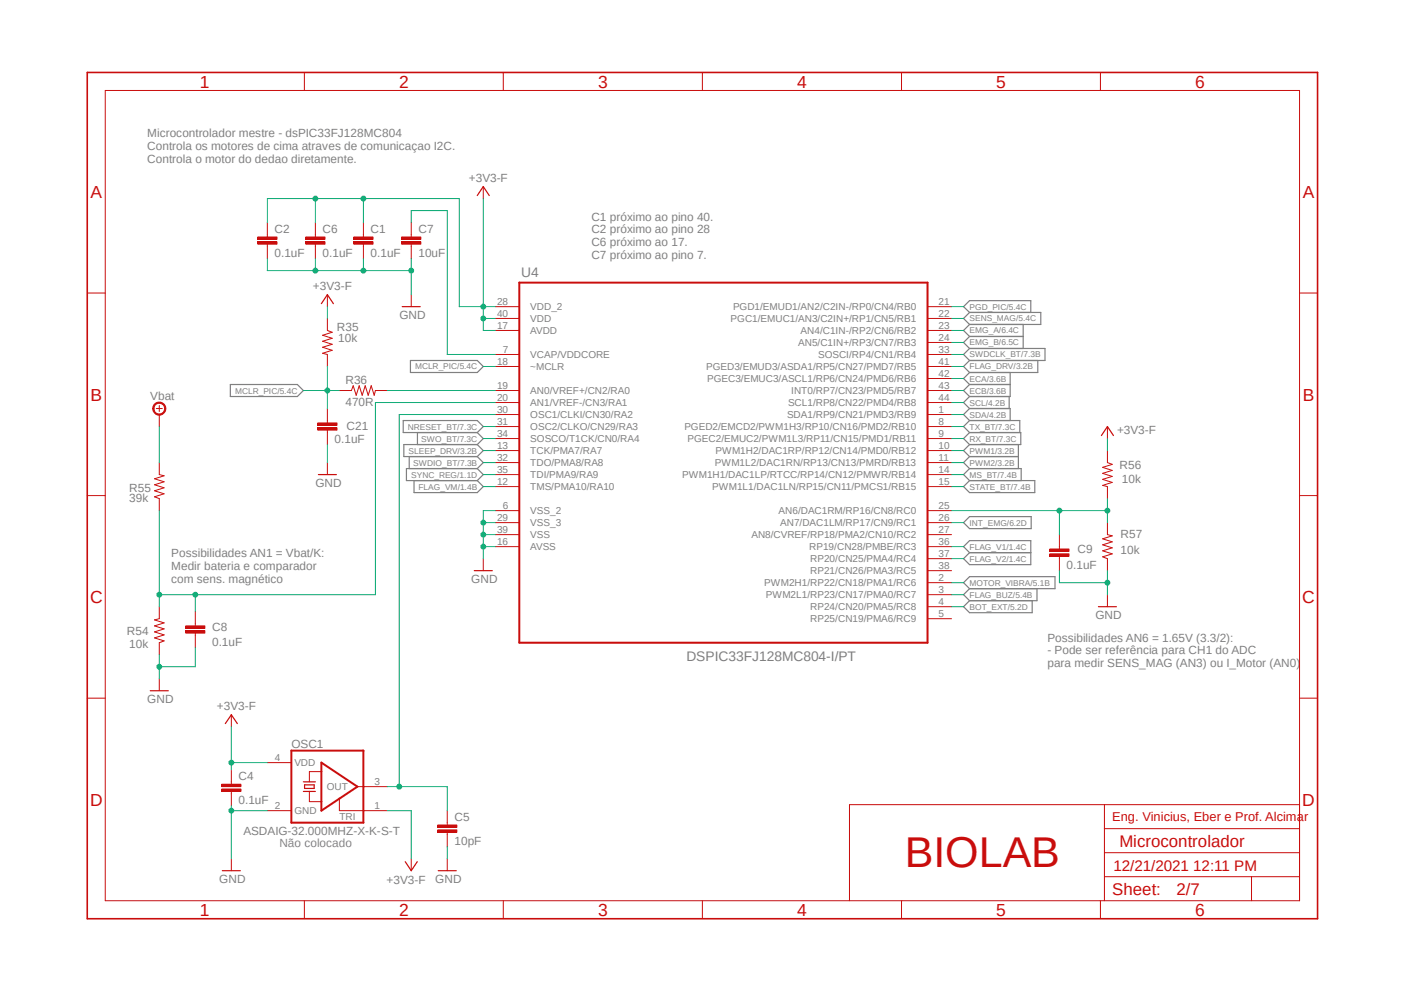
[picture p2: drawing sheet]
<svg xmlns="http://www.w3.org/2000/svg" width="297mm" height="210mm" viewBox="0 0 297 210" stroke-linecap="round" stroke-linejoin="round" font-family="sans-serif">
<path d="M17.9 15l261.2 179.9M279.1 15l-261.2 179.9" fill="none" stroke="#fff" stroke-width=".21"/>
<g fill="none" stroke="#808080" stroke-width=".25">
<path d="M86.8 76.2h14.2l1.2 1.3-1.2 1.3h-14.2zM205.1 78.8l-1.3 1.3 1.3 1.2M205.1 71.2l-1.3 1.2 1.3 1.3M205.1 71.2h11.4M205.1 73.7h16v2.5h-16M205.1 68.6l-1.3 1.3 1.3 1.3M205.1 66.1h15.1v2.5h-15.1M205.1 76.2l-1.3 1.3 1.3 1.3M205.1 66.1l-1.3-1.2 1.3-1.3h13v2.5M205.1 66.1l-1.3 1.3 1.3 1.2M205.1 73.7l-1.3 1.3 1.3 1.2M213.7 78.8v5.1h-8.6"/>
<path d="M216.5 68.6v5.1M219.5 76.2v2.6h-14.4M48.7 81.3h14.2l1.3 1.3-1.3 1.3h-14.2zM85.3 88.9h15.7l1.2 1.3-1.2 1.3h-15.7zM86.6 96.6v2.5M88.3 91.5v2.5M101 94h-15.6v2.6h15.6M101 99.1h-15v2.5h15M101 99.1l1.2 1.3-1.2 1.2M101 94l1.2 1.3-1.2 1.3M101 91.5l1.2 1.3-1.2 1.2M101 96.6l1.2 1.2-1.2 1.3"/>
<path d="M205.1 83.9l-1.3 1.2 1.3 1.3M205.1 86.4h8.6v2.5M205.1 86.4l-1.3 1.3 1.3 1.2M205.1 88.9h10.6v2.6M205.1 81.3l-1.3 1.3 1.3 1.3M205.1 81.3h8.6M205.1 94l-1.3 1.3 1.3 1.3M205.1 91.5h10.8v2.5h-10.8M205.1 96.6h10.3M205.1 99.1h10.9v2.5M205.1 96.6l-1.3 1.2 1.3 1.3M205.1 88.9l-1.3 1.3 1.3 1.3"/>
<path d="M205.1 91.5l-1.3 1.3 1.3 1.2M205.1 99.1l-1.3 1.3 1.3 1.2M213.5 83.9v2.5M215.4 94v5.1M87.6 101.6v2.6h13.4l1.2-1.3-1.2-1.3M203.8 102.9l1.3-1.3h13.8v2.6h-13.8zM203.8 115.6l1.3-1.3h13v5.1h-13l-1.3-1.2 1.3-1.3zM205.1 109.3h13v2.5h-13l-1.3-1.3zM205.1 116.9h13M205.1 122h18.1v2.5h-18.1l-1.3-1.3zM205.1 124.5l-1.3 1.3 1.3 1.2M205.1 127l-1.3 1.3 1.3 1.3h13.3v-2.6"/>
<path d="M219.4 124.5v2.5h-14.3"/>
</g>
<g fill="none" stroke="#c90d0c" stroke-width=".21">
<path d="M22.3 19.1h252.6v171.4h-252.6zM64.4 15.3v3.8M106.5 15.3v3.8M148.6 15.3v3.8M190.7 15.3v3.8M232.8 15.3v3.8M76.9 49.6v.5M76.9 51.6v.6M18.5 62h3.8M104.8 64.9h5.1M104.8 67.4h5.1M104.8 69.9h5.1"/>
<path d="M104.8 75h5.1M104.8 77.5h5.1M196.2 64.9h5.1M196.2 67.4h5.1M196.2 69.9h5.1M196.2 75h5.1M196.2 77.5h5.1M196.2 72.4h5.1M274.9 62h3.8M104.8 82.6h5.1M104.8 85.1h5.1M104.8 87.7h5.1"/>
<path d="M104.8 90.2h5.1M104.8 92.8h5.1M104.8 95.3h5.1M104.8 97.8h5.1M196.2 82.6h5.1M196.2 85.1h5.1M196.2 87.7h5.1M196.2 90.2h5.1M196.2 92.8h5.1M196.2 95.3h5.1M196.2 97.8h5.1M196.2 80.1h5.1"/>
<path d="M18.5 104.8h3.8M102.2 118.2v2.5M104.8 100.4h5.1M104.8 102.9h5.1M104.8 108h5.1M104.8 110.5h5.1M104.8 113.1h5.1M104.8 115.6h5.1M196.2 100.4h5.1M196.2 102.9h5.1M196.2 108h5.1M196.2 110.5h5.1"/>
<path d="M196.2 113.1h5.1M196.2 115.6h5.1M196.2 118.2h5.1M274.9 104.8h3.8M196.2 120.7h5.1M196.2 123.2h5.1M196.2 125.8h5.1M196.2 128.3h5.1M196.2 130.9h5.1M18.5 147.7h3.8M274.9 147.7h3.8M233.6 170.2v20.3"/>
<path d="M233.6 175.3h41.3M274.9 170.2h-95.2v20.3M64.4 190.5v3.8M106.5 190.5v3.8M148.6 190.5v3.8M190.7 190.5v3.8M232.8 190.5v3.8M233.6 185.4h41.3M233.6 180.3h41.3M264.8 185.4v5.1"/>
</g>
<path d="M18.5 15.3h260.2v179h-260.2z" fill="none" stroke="#c90d0c" stroke-width=".34"/>
<path d="M100.3 120.7h3.8" fill="none" stroke="#c90d0c" stroke-width=".25"/>
<path d="M109.9 59.8h86.3v76.1h-86.3z" fill="none" stroke="#c90d0c" stroke-width=".42"/>
<path d="M74.8 51.1h4.1v.5h-4.1z" fill-rule="evenodd" fill="#c90d0c"/>
<path d="M74.8 51.1h4.1v.5h-4.1z" fill="none" stroke="#c90d0c" stroke-width=".21"/>
<path d="M74.8 50.1h4.1v.5h-4.1z" fill-rule="evenodd" fill="#c90d0c"/>
<path d="M56.6 49.6v.5M56.6 51.6v.6M74.8 50.1h4.1v.5h-4.1zM76.9 47.1v2.5M76.9 52.2v2.5" fill="none" stroke="#c90d0c" stroke-width=".21"/>
<path d="M54.5 51.1h4.1v.5h-4.1z" fill-rule="evenodd" fill="#c90d0c"/>
<path d="M54.5 51.1h4.1v.5h-4.1z" fill="none" stroke="#c90d0c" stroke-width=".21"/>
<path d="M54.5 50.1h4.1v.5h-4.1z" fill-rule="evenodd" fill="#c90d0c"/>
<path d="M54.5 50.1h4.1v.5h-4.1zM56.6 47.1v2.5M56.6 52.2v2.5M66.7 49.6v.5M66.7 51.6v.6" fill="none" stroke="#c90d0c" stroke-width=".21"/>
<path d="M64.7 51.1h4v.5h-4z" fill-rule="evenodd" fill="#c90d0c"/>
<path d="M64.7 51.1h4v.5h-4z" fill="none" stroke="#c90d0c" stroke-width=".21"/>
<path d="M64.7 50.1h4v.5h-4z" fill-rule="evenodd" fill="#c90d0c"/>
<path d="M64.7 50.1h4v.5h-4zM66.7 47.1v2.5M66.7 52.2v2.5M87 49.6v.5M87 51.6v.6" fill="none" stroke="#c90d0c" stroke-width=".21"/>
<path d="M85 51.1h4v.5h-4z" fill-rule="evenodd" fill="#c90d0c"/>
<path d="M85 51.1h4v.5h-4z" fill="none" stroke="#c90d0c" stroke-width=".21"/>
<path d="M85 50.1h4v.5h-4z" fill-rule="evenodd" fill="#c90d0c"/>
<path d="M85 50.1h4v.5h-4zM87 47.1v2.5M87 52.2v2.5M87 62.3v2.6M33.7 97.8v2.6l1 .2-2 .7 2 .6-2 .6 2 .7-2 .6 2 .6-2 .7 1 .4v2.5M33.7 128.3v2.6l-1 .2 2 .6-2 .7 2 .6-2 .6 2 .7-2 .6 2 .7-1 .3v2.6M41.3 131.9v.5M41.3 133.9v.5" fill="none" stroke="#c90d0c" stroke-width=".21"/>
<path d="M85.1 64.9h3.8" fill="none" stroke="#c90d0c" stroke-width=".25"/>
<path d="M39.3 133.4h4v.5h-4z" fill-rule="evenodd" fill="#c90d0c"/>
<path d="M39.3 133.4h4v.5h-4z" fill="none" stroke="#c90d0c" stroke-width=".21"/>
<path d="M39.3 132.4h4v.5h-4z" fill-rule="evenodd" fill="#c90d0c"/>
<path d="M234.3 95.3v2.5l1 .4-2 .6 2 .7-2 .6 2 .7-2 .6 2 .6-2 .7 1 .2v2.6M224.1 115.6v.5M224.1 117.6v.6M39.3 132.4h4v.5h-4zM41.3 129.3v2.6M41.3 134.4v2.5M33.7 143.6v2.5" fill="none" stroke="#c90d0c" stroke-width=".21"/>
<path d="M31.8 146.1h3.8" fill="none" stroke="#c90d0c" stroke-width=".25"/>
<path d="M222.1 117.1h4v.5h-4z" fill-rule="evenodd" fill="#c90d0c"/>
<path d="M222.1 117.1h4v.5h-4z" fill="none" stroke="#c90d0c" stroke-width=".21"/>
<path d="M222.1 116.1h4v.5h-4z" fill-rule="evenodd" fill="#c90d0c"/>
<path d="M33.1 86.4h1.2M33.7 85.8v1.2M222.1 116.1h4v.5h-4zM224.1 113.1v2.5M224.1 118.2v2.5M234.3 110.5v2.6l1 .2-2 .7 2 .6-2 .6 2 .7-2 .6 2 .6-2 .7 1 .4v2.5M234.3 125.8v2.5" fill="none" stroke="#c90d0c" stroke-width=".21"/>
<path d="M232.4 128.3h3.8" fill="none" stroke="#c90d0c" stroke-width=".25"/>
<path d="M32.6 85.5a1.4 1.4 0 0 1 2.3 .2 1.4 1.4 0 0 1-.8 2.1 1.4 1.4 0 0 1-1.8-1.4h.3a1.13 1.13 0 0 1 1.5-1.1 1.13 1.13 0 0 1 .4 1.8 1.13 1.13 0 0 1-1.9-.3v-.4h-.3z" fill-rule="evenodd" fill="#c90d0c"/>
<path d="M102.2 39.5v2.5M32.6 85.5a1.4 1.4 0 0 1 2.3 .2 1.4 1.4 0 0 1-.8 2.1 1.4 1.4 0 0 1-1.8-1.4h.3a1.13 1.13 0 0 1 1.5-1.1 1.13 1.13 0 0 1 .4 1.8 1.13 1.13 0 0 1-1.9-.3v-.4h-.3zM33.7 87.7v2.5M234.3 90.2v2.6M94.6 174v.5M94.6 176v.5" fill="none" stroke="#c90d0c" stroke-width=".21"/>
<path d="M101 41.4l1.2-1.9 1.3 1.9M233 92.1l1.3-1.9 1.2 1.9" fill="none" stroke="#c90d0c" stroke-width=".25"/>
<path d="M92.6 175.5h4v.5h-4z" fill-rule="evenodd" fill="#c90d0c"/>
<path d="M92.6 175.5h4v.5h-4z" fill="none" stroke="#c90d0c" stroke-width=".21"/>
<path d="M92.6 174.5h4v.5h-4z" fill-rule="evenodd" fill="#c90d0c"/>
<path d="M48.9 165.4v.5M48.9 167.4v.5M56.6 171.4h5M56.6 161.3h5M65.4 167.4v2.1h2.6M68 163.2h-2.6v2.2M71.8 168.9v2.5h10.1M75.6 166.4h6.3M92.6 174.5h4v.5h-4zM94.6 171.4v2.6M94.6 176.5v2.6" fill="none" stroke="#c90d0c" stroke-width=".21"/>
<path d="M61.6 158.7h15.3v15.3h-15.3zM68 161.3l7.6 5.1-7.6 5z" fill="none" stroke="#c90d0c" stroke-width=".42"/>
<path d="M64.2 167.4h2.5M64.2 165.4h2.5M64.4 166h2.1v.8h-2.1z" fill="none" stroke="#c90d0c" stroke-width=".25"/>
<path d="M46.9 166.9h4.1v.5h-4.1z" fill-rule="evenodd" fill="#c90d0c"/>
<path d="M46.9 166.9h4.1v.5h-4.1z" fill="none" stroke="#c90d0c" stroke-width=".21"/>
<path d="M46.9 165.9h4.1v.5h-4.1z" fill-rule="evenodd" fill="#c90d0c"/>
<path d="M69.3 88.9v.6M69.3 91v.5M48.9 151.2v2.5M46.9 165.9h4.1v.5h-4.1zM48.9 162.8v2.6M48.9 167.9v2.5M48.9 181.6v2.5M87 181.6v2.5M94.6 181.6v2.5" fill="none" stroke="#c90d0c" stroke-width=".21"/>
<path d="M47.7 153l1.2-1.8 1.3 1.8M47 184.1h3.8M85.7 182.2l1.3 1.9 1.3-1.9M92.7 184.1h3.8" fill="none" stroke="#c90d0c" stroke-width=".25"/>
<path d="M67.2 90.5h4.1v.5h-4.1z" fill-rule="evenodd" fill="#c90d0c"/>
<path d="M67.2 90.5h4.1v.5h-4.1z" fill="none" stroke="#c90d0c" stroke-width=".21"/>
<path d="M67.2 89.5h4.1v.5h-4.1z" fill-rule="evenodd" fill="#c90d0c"/>
<path d="M69.3 62.3v2.6M69.3 67.4v2.5l1 .4-2.1 .6 2.1 .6-2.1 .7 2.1 .6-2.1 .6 2.1 .7-2.1 .6 1.1 .3v2.5M67.2 89.5h4.1v.5h-4.1zM69.3 86.4v2.5M69.3 91.5v2.5M69.3 97.8v2.6M71.8 82.6h2.5l.4-1 .7 2 .6-2 .6 2 .7-2 .6 2 .6-2 .7 2 .2-1h2.5" fill="none" stroke="#c90d0c" stroke-width=".21"/>
<path d="M68 64.2l1.3-1.9 1.2 1.9M67.4 100.4h3.8" fill="none" stroke="#c90d0c" stroke-width=".25"/>
<path d="M102.2 110.5h2.6M104.8 108h-2.6v7.6" fill="none" stroke="#0dab76" stroke-width=".21"/>
<circle cx="102.2" cy="110.5" r=".51" fill="#0dab76"/>
<g fill="none" stroke="#0dab76" stroke-width=".21">
<path d="M102.2 113.1h2.6"/>
<circle cx="102.2" cy="110.5" r=".51"/>
</g>
<circle cx="102.2" cy="113.1" r=".51" fill="#0dab76"/>
<g fill="none" stroke="#0dab76" stroke-width=".21">
<path d="M104.8 115.6h-2.6v2.6"/>
<circle cx="102.2" cy="113.1" r=".51"/>
</g>
<circle cx="102.2" cy="115.6" r=".51" fill="#0dab76"/>
<g fill="none" stroke="#0dab76" stroke-width=".21">
<path d="M76.9 54.7v2.5h10.1M87 54.7v7.6"/>
<circle cx="102.2" cy="115.6" r=".51"/>
</g>
<circle cx="87" cy="57.2" r=".51" fill="#0dab76"/>
<g fill="none" stroke="#0dab76" stroke-width=".21">
<path d="M66.7 54.7v2.5h10.2"/>
<circle cx="87" cy="57.2" r=".51"/>
</g>
<circle cx="76.9" cy="57.2" r=".51" fill="#0dab76"/>
<g fill="none" stroke="#0dab76" stroke-width=".21">
<path d="M56.6 54.7v2.5h10.1"/>
<circle cx="76.9" cy="57.2" r=".51"/>
</g>
<circle cx="66.7" cy="57.2" r=".51" fill="#0dab76"/>
<g fill="none" stroke="#0dab76" stroke-width=".21">
<path d="M33.7 138.5v5.1M41.3 136.9v4.1h-7.6"/>
<circle cx="66.7" cy="57.2" r=".51"/>
</g>
<circle cx="33.7" cy="141" r=".51" fill="#0dab76"/>
<g fill="none" stroke="#0dab76" stroke-width=".21">
<path d="M224.1 120.7v2.5h10.2M234.3 120.7v5.1"/>
<circle cx="33.7" cy="141" r=".51"/>
</g>
<circle cx="234.3" cy="123.2" r=".51" fill="#0dab76"/>
<g fill="none" stroke="#0dab76" stroke-width=".21">
<path d="M48.9 170.4v11.2M48.9 171.4h7.7"/>
<circle cx="234.3" cy="123.2" r=".51"/>
</g>
<circle cx="48.9" cy="171.4" r=".51" fill="#0dab76"/>
<g fill="none" stroke="#0dab76" stroke-width=".21">
<path d="M87 47.1v-2.6h7.6v30.5h10.2M69.3 94v3.8M201.3 85.1h2.5M201.3 87.7h2.5M201.3 82.6h2.5M201.3 80.1h2.5M201.3 95.3h2.5M102.2 102.9h2.6M102.2 100.4h2.6M224.1 108v5.1M234.3 105.5v2.5h-33M201.3 123.2h2.5"/>
<path d="M94.6 179.1v2.5"/>
<circle cx="48.9" cy="171.4" r=".51"/>
</g>
<circle cx="224.1" cy="108" r=".51" fill="#0dab76"/>
<g fill="none" stroke="#0dab76" stroke-width=".21">
<path d="M234.3 108v2.5"/>
<circle cx="224.1" cy="108" r=".51"/>
</g>
<circle cx="234.3" cy="108" r=".51" fill="#0dab76"/>
<g fill="none" stroke="#0dab76" stroke-width=".21">
<path d="M201.3 72.4h2.5M201.3 69.9h2.5M201.3 77.5h2.5M104.8 85.1h-25.4v40.7h-45.7v2.5M201.3 110.5h2.5"/>
<circle cx="234.3" cy="108" r=".51"/>
</g>
<circle cx="33.7" cy="125.8" r=".51" fill="#0dab76"/>
<g fill="none" stroke="#0dab76" stroke-width=".21">
<path d="M33.7 108v17.8M41.3 125.8v3.5"/>
<circle cx="33.7" cy="125.8" r=".51"/>
</g>
<circle cx="41.3" cy="125.8" r=".51" fill="#0dab76"/>
<g fill="none" stroke="#0dab76" stroke-width=".21">
<path d="M69.3 77.5v8.9M102.2 77.5h2.6M69.3 82.6h2.5M201.3 125.8h2.5M201.3 128.3h2.5"/>
<circle cx="41.3" cy="125.8" r=".51"/>
</g>
<circle cx="69.3" cy="82.6" r=".51" fill="#0dab76"/>
<g fill="none" stroke="#0dab76" stroke-width=".21">
<path d="M102.2 67.4h2.6M104.8 64.9h-2.6v5h2.6M64.2 82.6h5.1"/>
<circle cx="69.3" cy="82.6" r=".51"/>
</g>
<circle cx="102.2" cy="67.4" r=".51" fill="#0dab76"/>
<circle cx="102.2" cy="67.4" r=".51" fill="none" stroke="#0dab76" stroke-width=".21"/>
<circle cx="102.2" cy="64.9" r=".51" fill="#0dab76"/>
<g fill="none" stroke="#0dab76" stroke-width=".21">
<path d="M66.7 47.1v-5.1h10.2v5.1"/>
<circle cx="102.2" cy="64.9" r=".51"/>
</g>
<circle cx="76.9" cy="42" r=".51" fill="#0dab76"/>
<g fill="none" stroke="#0dab76" stroke-width=".21">
<path d="M66.7 42h-10.1v5.1"/>
<circle cx="76.9" cy="42" r=".51"/>
</g>
<circle cx="66.7" cy="42" r=".51" fill="#0dab76"/>
<g fill="none" stroke="#0dab76" stroke-width=".21">
<path d="M76.9 42h20.3v22.9h5v-22.9M234.3 92.8v2.5M48.9 153.7v9.1M48.9 161.3h7.7"/>
<circle cx="66.7" cy="42" r=".51"/>
</g>
<circle cx="48.9" cy="161.3" r=".51" fill="#0dab76"/>
<g fill="none" stroke="#0dab76" stroke-width=".21">
<path d="M69.3 64.9v2.5M201.3 64.9h2.5M201.3 67.4h2.5M33.7 90.2v7.6M102.2 95.3h2.6M104.8 87.7h-20.3v78.7M201.3 97.8h2.5M201.3 115.6h2.5M201.3 118.2h2.5M81.9 171.4h5.1v10.2M81.9 166.4h12.7v5"/>
<circle cx="48.9" cy="161.3" r=".51"/>
</g>
<circle cx="84.5" cy="166.4" r=".51" fill="#0dab76"/>
<g fill="none" stroke="#0dab76" stroke-width=".21">
<path d="M201.3 75h2.5M81.9 82.6h22.9M102.2 90.2h2.6M102.2 92.8h2.6M102.2 97.8h2.6M201.3 90.2h2.5M201.3 92.8h2.5M201.3 102.9h2.5M201.3 100.4h2.5"/>
<circle cx="84.5" cy="166.4" r=".51"/>
</g>
<text font-size="9.1" fill="#c90d0c" x="191.4" y="183.4">BIOLAB</text>
<g font-size="3.7" fill="#c90d0c">
<text x="42.3" y="18.5">1</text>
<text x="84.4" y="18.5">2</text>
<text x="126.5" y="18.5">3</text>
<text x="168.6" y="18.5">4</text>
<text x="210.7" y="18.5">5</text>
<text x="252.9" y="18.5">6</text>
<text x="19.1" y="41.9">A</text>
<text x="275.6" y="41.9">A</text>
<text x="19.1" y="84.7">B</text>
<text x="275.6" y="84.7">B</text>
<text x="19" y="127.5">C</text>
<text x="275.5" y="127.5">C</text>
<text x="19" y="170.4">D</text>
<text x="275.5" y="170.4">D</text>
<text x="42.3" y="193.7">1</text>
<text x="84.4" y="193.7">2</text>
<text x="126.5" y="193.7">3</text>
<text x="168.6" y="193.7">4</text>
<text x="210.7" y="193.7">5</text>
<text x="252.9" y="193.7">6</text>
</g>
<g font-size="3.6" fill="#c90d0c">
<text x="236.8" y="179.1">Microcontrolador</text>
<text x="235.3" y="189.4">Sheet:</text>
<text x="248.9" y="189.2">2/7</text>
</g>
<text font-size="3.2" fill="#c90d0c" x="235.5" y="184.1">12/21/2021 12:11 PM</text>
<g font-size="2.9" fill="#808080">
<text x="110.2" y="58.6">U4</text>
<text x="145.2" y="139.7">DSPIC33FJ128MC804-I/PT</text>
</g>
<text font-size="2.7" fill="#c90d0c" x="235.3" y="173.7">Eng. Vinicius, Eber e Prof. Alcimar</text>
<g font-size="2.5" fill="#808080">
<text x="31.2" y="29">Microcontrolador mestre - dsPIC33FJ128MC804</text>
<text x="31.2" y="31.7">Controla os motores de cima atraves de comunicaçao I2C.</text>
<text x="31.2" y="34.4">Controla o motor do dedao diretamente.</text>
<text x="99.2" y="38.4">+3V3-F</text>
<text x="125.1" y="46.7">C1 próximo ao pino 40.</text>
<text x="58.1" y="49.2">C2</text>
<text x="68.2" y="49.2">C6</text>
<text x="78.4" y="49.2">C1</text>
<text x="88.5" y="49.2">C7</text>
<text x="125.1" y="49.4">C2 próximo ao pino 28</text>
<text x="125.1" y="52">C6 próximo ao 17.</text>
<text x="58.1" y="54.3">0.1uF</text>
<text x="68.2" y="54.3">0.1uF</text>
<text x="78.4" y="54.3">0.1uF</text>
<text x="88.5" y="54.3">10uF</text>
<text x="125.1" y="54.7">C7 próximo ao pino 7.</text>
<text x="66.2" y="61.3">+3V3-F</text>
<text x="71.3" y="69.9">R35</text>
<text x="84.5" y="67.4">GND</text>
<text x="71.5" y="72.4">10k</text>
<text x="73.1" y="81.1">R36</text>
<text x="31.8" y="84.5">Vbat</text>
<text x="73.1" y="85.9">470R</text>
<text x="70.8" y="93.6">0.1uF</text>
<text x="73.3" y="90.8">C21</text>
<text x="236.3" y="91.7">+3V3-F</text>
<text x="236.8" y="99.1">R56</text>
<text x="27.3" y="106.2">39k</text>
<text x="27.3" y="104">R55</text>
<text x="66.7" y="102.9">GND</text>
<text x="237.3" y="102.2">10k</text>
<text x="237.1" y="113.9">R57</text>
<text x="36.2" y="117.9">Possibilidades AN1 = Vbat/K:</text>
<text x="227.9" y="117">C9</text>
<text x="237.1" y="117.1">10k</text>
<text x="36.2" y="120.6">Medir bateria e comparador</text>
<text x="36.2" y="123.2">com sens. magnético</text>
<text x="99.7" y="123.2">GND</text>
<text x="225.6" y="120.3">0.1uF</text>
<text x="231.7" y="130.9">GND</text>
<text x="26.8" y="134.4">R54</text>
<text x="27.3" y="137">10k</text>
<text x="44.9" y="136.6">0.1uF</text>
<text x="44.9" y="133.5">C8</text>
<text x="221.6" y="135.7">Possibilidades AN6 = 1.65V (3.3/2):</text>
<text x="221.6" y="138.3">- Pode ser referência para CH1 do ADC</text>
<text x="221.6" y="141">para medir SENS_MAG (AN3) ou I_Motor (AN0)</text>
<text x="31.2" y="148.6">GND</text>
<text x="45.9" y="150.2">+3V3-F</text>
<text x="61.6" y="158.1">OSC1</text>
<text x="50.5" y="165">C4</text>
<text x="50.5" y="170.1">0.1uF</text>
<text x="96.1" y="173.6">C5</text>
<text x="51.5" y="176.5">ASDAIG-32.000MHZ-X-K-S-T</text>
<text x="96.1" y="178.7">10pF</text>
<text x="46.4" y="186.7">GND</text>
<text x="81.8" y="186.9">+3V3-F</text>
<text x="92.1" y="186.7">GND</text>
</g>
<text font-size="2.5" fill="#8252c2" x="59.1" y="179.1">Não colocado</text>
<g font-size="2.1" fill="#808080">
<text x="105.2" y="64.5">28</text>
<text x="112.2" y="65.6">VDD_2</text>
<text x="155.1" y="65.6">PGD1/EMUD1/AN2/C2IN-/RP0/CN4/RB0</text>
<text x="198.5" y="64.5">21</text>
<text x="105.2" y="67">40</text>
<text x="105.2" y="69.6">17</text>
<text x="112.2" y="68.1">VDD</text>
<text x="112.2" y="70.7">AVDD</text>
<text x="154.6" y="68.2">PGC1/EMUC1/AN3/C2IN+/RP1/CN5/RB1</text>
<text x="169.4" y="70.7">AN4/C1IN-/RP2/CN6/RB2</text>
<text x="198.5" y="67">22</text>
<text x="198.5" y="69.6">23</text>
<text x="105.2" y="77.2">18</text>
<text x="106.3" y="74.6">7</text>
<text x="112.2" y="75.7">VCAP/VDDCORE</text>
<text x="168.9" y="73.2">AN5/C1IN+/RP3/CN7/RB3</text>
<text x="173.1" y="75.7">SOSCI/RP4/CN1/RB4</text>
<text x="198.5" y="72.1">24</text>
<text x="198.5" y="74.6">33</text>
<text x="198.5" y="77.2">41</text>
<text x="105.2" y="82.3">19</text>
<text x="112.2" y="78.3">~MCLR</text>
<text x="112.2" y="83.4">AN0/VREF+/CN2/RA0</text>
<text x="149.4" y="78.3">PGED3/EMUD3/ASDA1/RP5/CN27/PMD7/RB5</text>
<text x="149.6" y="80.8">PGEC3/EMUC3/ASCL1/RP6/CN24/PMD6/RB6</text>
<text x="167.4" y="83.4">INT0/RP7/CN23/PMD5/RB7</text>
<text x="198.5" y="79.7">42</text>
<text x="198.5" y="82.3">43</text>
<text x="105.2" y="84.8">20</text>
<text x="105.2" y="87.3">30</text>
<text x="105.2" y="89.9">31</text>
<text x="112.2" y="85.9">AN1/VREF-/CN3/RA1</text>
<text x="112.2" y="88.4">OSC1/CLKI/CN30/RA2</text>
<text x="166.5" y="88.4">SDA1/RP9/CN21/PMD3/RB9</text>
<text x="166.7" y="85.9">SCL1/RP8/CN22/PMD4/RB8</text>
<text x="198.5" y="84.8">44</text>
<text x="198.5" y="87.3">1</text>
<text x="198.5" y="89.9">8</text>
<text x="105.2" y="92.4">34</text>
<text x="105.2" y="95">13</text>
<text x="112.2" y="91">OSC2/CLKO/CN29/RA3</text>
<text x="112.2" y="93.5">SOSCO/T1CK/CN0/RA4</text>
<text x="144.8" y="91">PGED2/EMCD2/PWM1H3/RP10/CN16/PMD2/RB10</text>
<text x="145.5" y="93.5">PGEC2/EMUC2/PWM1L3/RP11/CN15/PMD1/RB11</text>
<text x="198.5" y="92.4">9</text>
<text x="198.5" y="95">10</text>
<text x="105.2" y="97.5">32</text>
<text x="105.2" y="100">35</text>
<text x="112.2" y="96.1">TCK/PMA7/RA7</text>
<text x="112.2" y="98.6">TDO/PMA8/RA8</text>
<text x="112.2" y="101.1">TDI/PMA9/RA9</text>
<text x="144.3" y="101.1">PWM1H1/DAC1LP/RTCC/RP14/CN12/PMWR/RB14</text>
<text x="151.2" y="98.6">PWM1L2/DAC1RN/RP13/CN13/PMRD/RB13</text>
<text x="151.3" y="96.1">PWM1H2/DAC1RP/RP12/CN14/PMD0/RB12</text>
<text x="198.5" y="97.5">11</text>
<text x="198.5" y="100">14</text>
<text x="105.2" y="102.6">12</text>
<text x="106.3" y="107.7">6</text>
<text x="112.2" y="103.7">TMS/PMA10/RA10</text>
<text x="150.7" y="103.7">PWM1L1/DAC1LN/RP15/CN11/PMCS1/RB15</text>
<text x="198.5" y="102.6">15</text>
<text x="198.5" y="107.7">25</text>
<text x="105.2" y="110.2">29</text>
<text x="105.2" y="112.7">39</text>
<text x="112.2" y="108.8">VSS_2</text>
<text x="112.2" y="111.3">VSS_3</text>
<text x="112.2" y="113.8">VSS</text>
<text x="159" y="113.8">AN8/CVREF/RP18/PMA2/CN10/RC2</text>
<text x="164.7" y="108.8">AN6/DAC1RM/RP16/CN8/RC0</text>
<text x="165.1" y="111.3">AN7/DAC1LM/RP17/CN9/RC1</text>
<text x="198.5" y="110.2">26</text>
<text x="198.5" y="112.7">27</text>
<text x="105.2" y="115.3">16</text>
<text x="112.2" y="116.4">AVSS</text>
<text x="171.2" y="116.4">RP19/CN28/PMBE/RC3</text>
<text x="171.4" y="118.9">RP20/CN25/PMA4/RC4</text>
<text x="198.5" y="115.3">36</text>
<text x="198.5" y="117.8">37</text>
<text x="161.7" y="124">PWM2H1/RP22/CN18/PMA1/RC6</text>
<text x="171.4" y="121.5">RP21/CN26/PMA3/RC5</text>
<text x="198.5" y="120.3">38</text>
<text x="198.5" y="122.9">2</text>
<text x="198.5" y="125.4">3</text>
<text x="162" y="126.5">PWM2L1/RP23/CN17/PMA0/RC7</text>
<text x="171.4" y="129.1">RP24/CN20/PMA5/RC8</text>
<text x="171.4" y="131.6">RP25/CN19/PMA6/RC9</text>
<text x="198.5" y="127.9">4</text>
<text x="198.5" y="130.5">5</text>
<text x="58.1" y="161">4</text>
<text x="62.3" y="162.1">VDD</text>
<text x="69.1" y="167.1">OUT</text>
<text x="79.2" y="166">3</text>
<text x="58.1" y="171.1">2</text>
<text x="62.3" y="172.2">GND</text>
<text x="71.8" y="173.5">TRI</text>
<text x="79.2" y="171.1">1</text>
</g>
<g font-size="1.8" fill="#808080">
<text x="205.1" y="65.5">PGD_PIC/5.4C</text>
<text x="205.1" y="70.5">EMG_A/6.4C</text>
<text x="205.1" y="68">SENS_MAG/5.4C</text>
<text x="205.1" y="73.1">EMG_B/6.5C</text>
<text x="205.1" y="75.6">SWDCLK_BT/7.3B</text>
<text x="49.7" y="83.2">MCLR_PIC/5.4C</text>
<text x="87.8" y="78.1">MCLR_PIC/5.4C</text>
<text x="205.1" y="83.2">ECB/3.6B</text>
<text x="205.1" y="80.7">ECA/3.6B</text>
<text x="205.1" y="78.1">FLAG_DRV/3.2B</text>
<text x="205.1" y="85.8">SCL/4.2B</text>
<text x="205.1" y="88.3">SDA/4.2B</text>
<text x="86.3" y="90.8">NRESET_BT/7.3C</text>
<text x="86.4" y="95.9">SLEEP_DRV/3.2B</text>
<text x="89.1" y="93.4">SWO_BT/7.3C</text>
<text x="205.1" y="95.9">PWM1/3.2B</text>
<text x="205.1" y="90.8">TX_BT/7.3C</text>
<text x="205.1" y="93.4">RX_BT/7.3C</text>
<text x="87" y="101">SYNC_REG/1.1D</text>
<text x="87.4" y="98.5">SWDIO_BT/7.3B</text>
<text x="205.1" y="98.5">PWM2/3.2B</text>
<text x="205.1" y="101">MS_BT/7.4B</text>
<text x="88.5" y="103.5">FLAG_VM/1.4B</text>
<text x="205.1" y="103.5">STATE_BT/7.4B</text>
<text x="205.1" y="111.2">INT_EMG/6.2D</text>
<text x="205.1" y="116.2">FLAG_V1/1.4C</text>
<text x="205.1" y="118.8">FLAG_V2/1.4C</text>
<text x="205.1" y="123.9">MOTOR_VIBRA/5.1B</text>
<text x="205.1" y="126.4">FLAG_BUZ/5.4B</text>
<text x="205.1" y="128.9">BOT_EXT/5.2D</text>
</g>
</svg>
